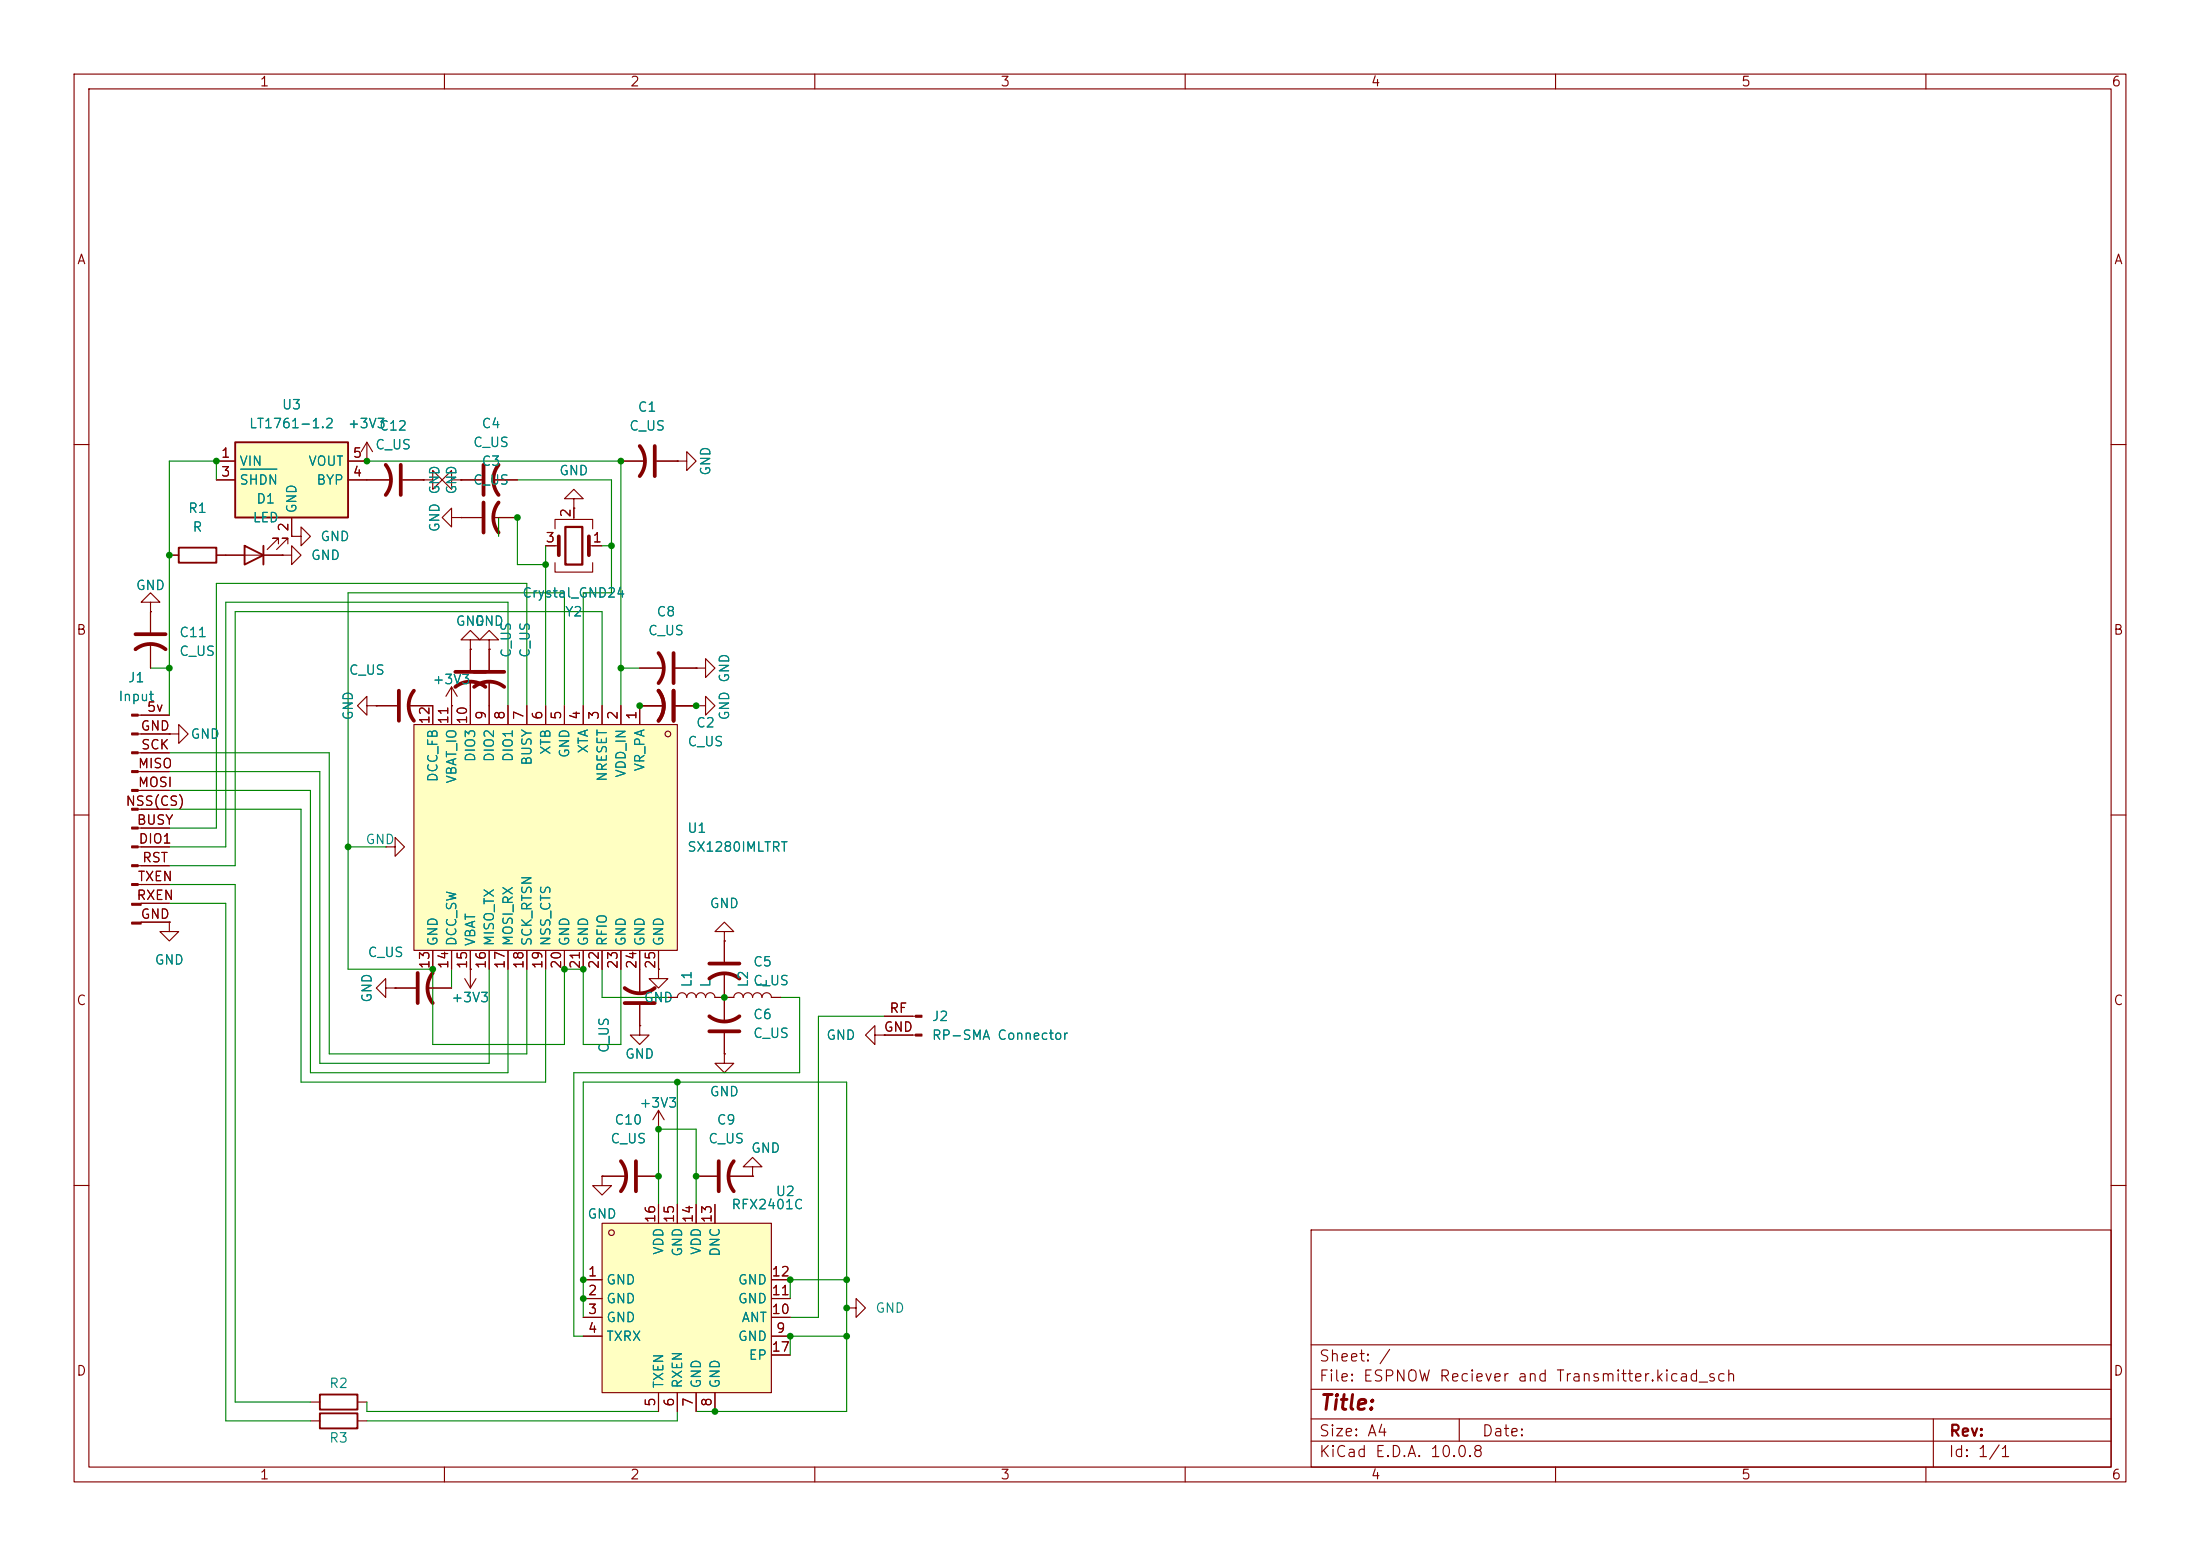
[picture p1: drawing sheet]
<svg xmlns="http://www.w3.org/2000/svg" width="297mm" height="210mm" viewBox="0 0 297 210" stroke-linecap="round" stroke-linejoin="round" font-family="sans-serif">
<g fill="none" stroke="#840000" stroke-width=".15">
<path d="M10 10h277v190h-277zM12 12h273v186h-273zM60 10v2M110 10v2M160 10v2M210 10v2M260 10v2M10 60h2M39.4 72.4h1.2v-1.3l1.3 1.3-1.3 1.3v-1.3M39.4 72.4h.1M91.4 62.2h1.3v-1.2l1.3 1.2-1.3 1.3v-1.3M91.4 62.2h.1"/>
<path d="M285 60h2M10 110h2M52.1 114.3h1.2v-1.3l1.3 1.3-1.3 1.3v-1.3M52.1 114.3h.1M285 110h2M22.9 124.5v1.2h1.2l-1.2 1.3-1.3-1.3h1.3M22.9 124.5h.1M52.1 133.4v-1.3l-1.3 1.3 1.3 1.2v-1.2h1.2M53.3 133.4h.1M53.3 133.4h2.8M57.7 133.4h3.3M62.7 132.1l.8 1.3"/>
<path d="M63.5 130.8h.1M63.5 130.8v2.6M64.3 132.1l-.8 1.3M90.2 134.6h1.2a.64 .64 0 0 1 .7-.6 .64 .64 0 0 1 .6 .6 .64 .64 0 0 1 .6-.6 .64 .64 0 0 1 .7 .6 .64 .64 0 0 1 .6-.6 .64 .64 0 0 1 .6 .6 .64 .64 0 0 1 .7-.6 .64 .64 0 0 1 .6 .6h1.3M10 160h2M177 166h108v32h-108zM285 160h2M60 198v2M110 198v2M160 198v2M177 194.5h108M177 191.5h108"/>
<path d="M177 187.5h108M177 181.5h108M197 191.5v3M210 198v2M260 198v2M261 191.5v6.5"/>
</g>
<path d="M56.4 131.3v4.1M58.4 131.3a3.3 3.3 0 0 0 0 4.1" fill="none" stroke="#840000" stroke-width=".51"/>
<path d="M81.3 165.1h22.8v22.9h-22.8z" fill="#ffffc2"/>
<g fill="none" stroke="#840000" stroke-width=".15">
<path d="M73.7 73.7h1.7M74.9 75.9v1.3h5.1v-1.3M74.9 71.4v-1.3h5.1v1.3M77.5 67.3h1.2l-1.2-1.3-1.3 1.3h1.3v1.3M77.5 68.6h.1M77.5 68.6v1.5M79.5 73.7h1.8M83.8 62.2h3.3M88.6 62.2h2.8M49.5 95.3v-1.3l-1.2 1.3 1.2 1.2v-1.2h1.3M50.8 95.3h.1M50.8 95.3h2.8"/>
<path d="M55.1 95.3h3.3M97.8 134.6h1.3a.64 .64 0 0 1 .6-.6 .64 .64 0 0 1 .6 .6 .64 .64 0 0 1 .7-.6 .64 .64 0 0 1 .6 .6 .64 .64 0 0 1 .6-.6 .64 .64 0 0 1 .7 .6 .64 .64 0 0 1 .6-.6 .64 .64 0 0 1 .6 .6h1.3M97.8 127v2.8M97.8 131.3v6.6M97.8 139.4v2.8M118.1 139.7v-1.3l-1.3 1.3 1.3 1.3v-1.3h1.3M119.4 139.7h.1M119.4 139.7h4.2M119.4 137.2h4.2M94 158.8h2.8M97.8 142.2v1.3h1.3l-1.3 1.3-1.3-1.3h1.3M97.8 142.2h.1"/>
<path d="M98.3 158.8h3.3M101.6 157.5h1.3l-1.3-1.3-1.3 1.3h1.3v1.3M101.6 158.8h.1M78.7 172.7h2.6M78.7 175.3h2.6M78.7 177.8h2.6M81.3 165.1h22.8v22.9h-22.8zM88.9 162.6v2.5M91.4 162.6v2.5M94 162.6v2.5M96.5 162.6v2.5M104.1 172.7h2.6"/>
<path d="M104.1 175.3h2.6M104.1 177.8h2.6M114.3 176.5h1.3v-1.2l1.2 1.2-1.2 1.3v-1.3M114.3 176.5h.1M78.7 180.3h2.6M88.9 188v2.5M91.4 188v2.5M94 188v2.5M96.5 188v2.5M104.1 180.3h2.6M104.1 182.9h2.6"/>
<circle cx="82.6" cy="166.4" r=".38"/>
</g>
<path d="M75.4 72.4v2.5M79.5 72.4v2.5M86.4 60.2a3.3 3.3 0 0 1 0 4.1M88.4 60.2v4.1M53.8 93.2v4.1M55.9 93.2a3.3 3.3 0 0 0 0 4.1M95.8 132.1a3.3 3.3 0 0 1 4 0M95.8 137.2a3.3 3.3 0 0 0 4 0M95.8 130h4M95.8 139.2h4M97 156.7v4.1M99.1 156.7a3.3 3.3 0 0 0 0 4.1" fill="none" stroke="#840000" stroke-width=".51"/>
<g fill="#840000" stroke="#840000" stroke-width=".15">
<path d="M123.6 139.6h.9v.2h-.9z"/>
<path d="M123.6 137h.9v.3h-.9z"/>
</g>
<path d="M76.3 71.1h2.3v5.1h-2.3z" fill="none" stroke="#840000" stroke-width=".3"/>
<path d="M31.7 59.7h15.3v10.2h-15.3z" fill="#ffffc2"/>
<path d="M31.7 59.7h15.3v10.2h-15.3z" fill="none" stroke="#840000" stroke-width=".25"/>
<g fill="none" stroke="#840000" stroke-width=".15">
<path d="M49.5 59.7l-.7 1.3M49.5 59.7l.8 1.3M49.5 59.7v2.5M29.2 62.2h2.5M29.2 64.8h2.5M39.4 69.9v2.5M47 62.2h2.5M47 64.8h2.5M49.5 62.2h.1M62.2 69.9h2.8M66.5 69.9h3.3M61 95.3h.1"/>
<path d="M61 92.7l-.8 1.3M61 92.7l.7 1.3M61 92.7v2.6M63.5 86.4h1.3l-1.3-1.3-1.3 1.3h1.3v1.2M63.5 87.6h.1M63.5 87.6v2.8M63.5 91.9v3.4M66 86.4h1.3l-1.3-1.3-1.2 1.3h1.2v1.2M66 87.6h.1M66 87.6v2.8M66 91.9v3.4M86.4 95.3h3.3"/>
<path d="M86.4 90.2h3.3M91.2 95.3h2.8M91.2 90.2h2.8M94 95.3h1.2v-1.3l1.3 1.3-1.3 1.2v-1.2M94 95.3h.1M94 90.2h1.2v-1.3l1.3 1.3-1.3 1.2v-1.2M94 90.2h.1M88.9 130.8v1.3h1.3l-1.3 1.3-1.3-1.3h1.3M88.9 130.8h.1"/>
</g>
<path d="M32.5 63.3h4.9" fill="none" stroke="#008484" stroke-width=".15"/>
<path d="M65.3 67.8v4.1M67.3 67.8a3.3 3.3 0 0 0 0 4.1M61.5 92.7a3.3 3.3 0 0 1 4 0M61.5 90.7h6.6M64 92.7a3.3 3.3 0 0 1 4.1 0M88.9 93.2a3.3 3.3 0 0 1 0 4.1M88.9 88.1a3.3 3.3 0 0 1 0 4.1M90.9 88.1v4.1M90.9 93.2v4.1" fill="none" stroke="#840000" stroke-width=".51"/>
<path d="M55.9 97.8h35.5v30.5h-35.5z" fill="#ffffc2"/>
<g fill="none" stroke="#840000" stroke-width=".15">
<path d="M22.9 74.9h1.2M29.2 74.9h8.9M29.2 64.8h2.5M29.2 62.2h2.5M37.6 73.4v-.8h-.8h.8l-1.5 1.6M38.1 74.9h1.3v-1.2l1.2 1.2-1.2 1.3v-1.3M38.1 74.9h.1M38.9 73.4v-.8h-.8h.8l-1.6 1.6M39.4 72.4h.1M39.4 69.9v2.5M47 64.8h5.8M47 62.2h2.5"/>
<path d="M49.5 62.2h.1M54.4 64.8h2.7M57.1 64.8h1.3v-1.3l1.3 1.3-1.3 1.2v-1.2M57.1 64.8h.1M61 64.8v-1.3l-1.3 1.3 1.3 1.2v-1.2h1.2M61 69.9v-1.3l-1.3 1.3 1.3 1.2v-1.2h1.2M62.2 64.8h.1M62.2 69.9h.1M62.2 64.8h2.8M62.2 69.9h2.8M66.5 64.8h3.3M66.5 69.9h3.3"/>
<path d="M73.7 73.7h1.2M77.5 68.6h.1M77.5 68.6v1.3M80 73.7h1.3M83.8 62.2h3.3M88.6 62.2h2.8M91.4 62.2h.1M18.6 96.5h4.3M18.6 99.1h4.3M20.3 81.3h1.3l-1.3-1.3-1.3 1.3h1.3v1.3M20.3 82.6h.1M20.3 82.6v2.7"/>
<path d="M20.3 86.9v3.3M22.9 99.1h1.2v-1.3l1.3 1.3-1.3 1.2v-1.2M22.9 99.1h.1M50.8 95.3h.1M50.8 95.3h2.8M55.1 95.3h3.3v2.5M55.9 97.8h35.5v30.5h-35.5zM61 95.3h.1M61 95.3v2.5M63.5 87.6h.1M63.5 87.6v2.8M63.5 91.9v5.9"/>
<path d="M66 87.6h.1M66 87.6v2.8M66 91.9v5.9M68.6 95.3v2.5M71.1 95.3v2.5M73.7 95.3v2.5M76.2 95.3v2.5M78.7 95.3v2.5M81.3 95.3v2.5M83.8 95.3v2.5M86.4 90.2h3.3M89.7 95.3h-3.3v2.5"/>
<path d="M91.2 95.3h2.8M91.2 90.2h2.8M94 90.2h.1M94 95.3h.1M18.6 101.6h4.3M18.6 104.1h4.3M18.6 106.7h4.3M18.6 109.2h4.3M18.6 111.8h4.3M18.6 114.3h4.3M18.6 116.8h4.3M18.6 119.4h4.3"/>
<path d="M19 124.5h3.9M19 121.9h3.9M22.9 124.5h.1M53.3 133.4h.1M53.3 133.4h2.8M57.7 133.4h3.3M58.4 128.3v2.5M61 128.3v2.5M63.5 130.8h.1M63.5 128.3v2.5M66 128.3v2.5M68.6 128.3v2.5"/>
<path d="M71.1 128.3v2.5M73.7 128.3v2.5M76.2 128.3v2.5M78.7 128.3v2.5M81.3 128.3v2.5M83.8 128.3v2.5M86.4 138.4v1.3h1.2l-1.2 1.3-1.3-1.3h1.3M86.4 138.4h.1M86.4 128.3v5.8M86.4 135.6v2.8M88.9 130.8h.1M88.9 128.3v2.5"/>
<path d="M90.2 134.6h1.2M96.5 134.6h2.6M97.8 125.7h1.3l-1.3-1.2-1.3 1.2h1.3v1.3M97.8 127h.1M97.8 127v2.8M97.8 131.3v6.6M97.8 139.4v2.8M104.1 134.6h1.3M119.4 139.7h.1M119.4 139.7h3.8M119.4 137.2h3.8M81.3 158.8v1.2h1.2l-1.2 1.3-1.3-1.3h1.3"/>
<path d="M81.3 158.8h.1M81.3 158.8h3.3M86.1 158.8h2.8M88.9 152.4h.1M88.9 149.9v2.5M88.9 149.9l-.8 1.2M88.9 149.9l.8 1.2M94 158.8h2.8M97.8 142.2h.1M98.3 158.8h3.3M101.6 158.8h.1M78.7 172.7h2.6"/>
<path d="M78.7 175.3h2.6M78.7 177.8h2.6M88.9 162.6v2.5M91.4 162.6v2.5M94 162.6v2.5M96.5 162.6v2.5M104.1 172.7h2.6M104.1 175.3h2.6M104.1 177.8h2.6M41.9 191.8h1.3M41.9 189.2h1.3M48.3 191.8h1.2"/>
<path d="M48.3 189.2h1.2M78.7 180.3h2.6M88.9 188v2.5M91.4 188v2.5M94 188v2.5M96.5 188v2.5M104.1 180.3h2.6M104.1 182.9h2.6"/>
<circle cx="90.2" cy="99.1" r=".38"/>
</g>
<g fill="#840000" stroke="#840000" stroke-width=".15">
<path d="M17.8 119.3h.8v.2h-.8z"/>
<path d="M17.8 121.9h1.2v.3h-1.2z"/>
<path d="M17.8 124.5h1.2v.2h-1.2z"/>
<path d="M17.8 96.4h.8v.2h-.8z"/>
<path d="M17.8 98.9h.8v.3h-.8z"/>
<path d="M17.8 101.5h.8v.2h-.8z"/>
<path d="M17.8 104h.8v.3h-.8z"/>
<path d="M17.8 106.6h.8v.2h-.8z"/>
<path d="M17.8 109.1h.8v.2h-.8z"/>
<path d="M17.8 111.6h.8v.3h-.8z"/>
<path d="M17.8 114.2h.8v.2h-.8z"/>
<path d="M17.8 116.7h.8v.3h-.8z"/>
</g>
<path d="M52.1 62.7a3.3 3.3 0 0 1 0 4.1M54.1 62.7v4.1M65.3 62.7v4.1M67.3 62.7a3.3 3.3 0 0 0 0 4.1M18.3 87.6a3.3 3.3 0 0 1 4.1 0M18.3 85.6h4.1M84.3 133.4a3.3 3.3 0 0 0 4.1 0M84.3 135.4h4.1M83.8 156.7a3.3 3.3 0 0 1 0 4.1M85.9 156.7v4.1" fill="none" stroke="#840000" stroke-width=".51"/>
<path d="M24.1 73.9h5.1v2h-5.1zM33 73.7l2.6 1.2-2.6 1.3zM35.6 73.7v2.5M43.2 190.8h5.1v2h-5.1zM43.2 188.2h5.1v2h-5.1z" fill="none" stroke="#840000" stroke-width=".25"/>
<g fill="none" stroke="#008400" stroke-width=".15">
<path d="M29.2 64.8v-2.6h-6.3v34.3M49.5 62.2h34.3v33.1M67.3 72.4v-2.5h2.5v6.3h3.9M69.8 64.8h12.7v15.2h-3.8v15.3M73.7 73.7v21.6M81.3 73.7h1.2M20.3 90.2h2.6M68.6 95.3v-14h-38.1v33h-7.6M71.1 95.3v-16.6h-41.9v33.1h-6.3M76.2 95.3v-15.3h-29.2v50.8h11.4v10.2h17.8v-10.2h2.5v10.2h5.1v-10.2M81.3 95.3v-12.7h-49.6v34.2h-8.8M83.8 90.2h2.6"/>
<path d="M22.9 109.2h17.7v36.9h33.1v-15.3M22.9 101.6h21.5v40.6h26.7v-11.4M22.9 106.7h19v38.1h26.7v-14M22.9 104.1h20.3v39.4h22.8v-12.7M22.9 119.4h8.8v69.8h10.2M47 114.3h5.1M22.9 121.9h7.6v69.9h11.4M61 130.8v2.6M81.3 130.8v3.8h8.9M105.4 134.6h2.5v10.2h-30.4v35.5h1.2M119.4 137.2h-8.9v40.6h-3.8M91.4 146.1v16.5"/>
<path d="M78.7 177.8v-31.7h35.6v44.4h-20.3M88.9 162.6v-10.2h5.1v10.2M114.3 172.7h-7.6v2.6M49.5 189.2v1.3h39.4M91.4 190.5v1.3h-41.9M114.3 180.3h-7.6v2.6"/>
</g>
<path d="M32.5 63.3h4.9" fill="none" stroke="#008484" stroke-width=".15"/>
<g fill="#008400">
<circle cx="76.2" cy="130.8" r=".46"/>
<circle cx="47" cy="114.3" r=".46"/>
<circle cx="58.4" cy="130.8" r=".46"/>
<circle cx="96.5" cy="190.5" r=".46"/>
<circle cx="106.7" cy="180.3" r=".46"/>
<circle cx="78.7" cy="175.3" r=".46"/>
<circle cx="106.7" cy="172.7" r=".46"/>
<circle cx="114.3" cy="176.5" r=".46"/>
<circle cx="97.8" cy="134.6" r=".46"/>
<circle cx="91.4" cy="146.1" r=".46"/>
<circle cx="114.3" cy="180.3" r=".46"/>
<circle cx="114.3" cy="172.7" r=".46"/>
<circle cx="83.8" cy="62.2" r=".46"/>
<circle cx="82.5" cy="73.7" r=".46"/>
<circle cx="73.7" cy="76.2" r=".46"/>
<circle cx="69.8" cy="69.9" r=".46"/>
<circle cx="49.5" cy="62.2" r=".46"/>
<circle cx="78.7" cy="172.7" r=".46"/>
<circle cx="88.9" cy="158.8" r=".46"/>
<circle cx="88.9" cy="152.4" r=".46"/>
<circle cx="94" cy="158.8" r=".46"/>
<circle cx="29.2" cy="62.2" r=".46"/>
<circle cx="22.9" cy="90.2" r=".46"/>
<circle cx="22.9" cy="74.9" r=".46"/>
<circle cx="94" cy="95.3" r=".46"/>
<circle cx="78.7" cy="130.8" r=".46"/>
<circle cx="86.4" cy="95.3" r=".46"/>
<circle cx="83.8" cy="90.2" r=".46"/>
</g>
<text font-size="2" fill="#840000" x="178" y="190.8">Title:</text>
<g font-size="1.5" fill="#840000">
<text x="178" y="184.1">Sheet: /</text>
<text x="178" y="186.8">File: ESPNOW Reciever and Transmitter.kicad_sch</text>
<text x="178" y="197">KiCad E.D.A. 10.0.8</text>
<text x="178" y="194.2">Size: A4</text>
<text x="200" y="194.2">Date:</text>
<text x="263" y="197">Id: 1/1</text>
<text x="263" y="194.2">Rev:</text>
</g>
<g font-size="1.3" fill="#840000">
<text x="35" y="12">1</text>
<text x="85" y="12">2</text>
<text x="135" y="12">3</text>
<text x="185" y="12">4</text>
<text x="235" y="12">5</text>
<text x="285" y="12">6</text>
<text x="10.3" y="36">A</text>
<text x="285.3" y="36">A</text>
<text x="29.7" y="62.1">1</text>
<text x="29.7" y="64.6">3</text>
<text x="47.5" y="64.6">4</text>
<text x="47.5" y="62.1">5</text>
<text x="39.2" y="71.9" transform="rotate(-90 39.2 71.9)">2</text>
<text x="77.3" y="69.9" transform="rotate(-90 77.3 69.9)">2</text>
<text x="73.6" y="73.5">3</text>
<text x="79.9" y="73.5">1</text>
<text x="10.2" y="86">B</text>
<text x="285.2" y="86">B</text>
<text x="18.9" y="98.9">GND</text>
<text x="19" y="101.5">SCK</text>
<text x="19.7" y="96.4">5v</text>
<text x="58.3" y="97.9" transform="rotate(-90 58.3 97.9)">12</text>
<text x="60.8" y="97.9" transform="rotate(-90 60.8 97.9)">11</text>
<text x="63.4" y="97.9" transform="rotate(-90 63.4 97.9)">10</text>
<text x="65.9" y="97.3" transform="rotate(-90 65.9 97.3)">9</text>
<text x="68.4" y="97.3" transform="rotate(-90 68.4 97.3)">8</text>
<text x="71" y="97.3" transform="rotate(-90 71 97.3)">7</text>
<text x="73.5" y="97.3" transform="rotate(-90 73.5 97.3)">6</text>
<text x="76.1" y="97.3" transform="rotate(-90 76.1 97.3)">5</text>
<text x="78.6" y="97.3" transform="rotate(-90 78.6 97.3)">4</text>
<text x="81.1" y="97.3" transform="rotate(-90 81.1 97.3)">3</text>
<text x="83.7" y="97.3" transform="rotate(-90 83.7 97.3)">2</text>
<text x="86.2" y="97.3" transform="rotate(-90 86.2 97.3)">1</text>
<text x="18.5" y="104">MISO</text>
<text x="18.5" y="106.5">MOSI</text>
<text x="16.9" y="109.1">NSS(CS)</text>
<text x="18.4" y="111.6">BUSY</text>
<text x="18.5" y="119.2">TXEN</text>
<text x="18.6" y="114.2">DIO1</text>
<text x="19.1" y="116.7">RST</text>
<text x="18.3" y="121.8">RXEN</text>
<text x="18.9" y="124.3">GND</text>
<text x="58.3" y="130.9" transform="rotate(-90 58.3 130.9)">13</text>
<text x="60.8" y="130.9" transform="rotate(-90 60.8 130.9)">14</text>
<text x="63.4" y="130.9" transform="rotate(-90 63.4 130.9)">15</text>
<text x="65.9" y="130.9" transform="rotate(-90 65.9 130.9)">16</text>
<text x="68.4" y="130.9" transform="rotate(-90 68.4 130.9)">17</text>
<text x="71" y="130.9" transform="rotate(-90 71 130.9)">18</text>
<text x="73.5" y="130.9" transform="rotate(-90 73.5 130.9)">19</text>
<text x="76.1" y="130.9" transform="rotate(-90 76.1 130.9)">20</text>
<text x="78.6" y="130.9" transform="rotate(-90 78.6 130.9)">21</text>
<text x="81.1" y="130.9" transform="rotate(-90 81.1 130.9)">22</text>
<text x="83.7" y="130.9" transform="rotate(-90 83.7 130.9)">23</text>
<text x="86.2" y="130.9" transform="rotate(-90 86.2 130.9)">24</text>
<text x="88.8" y="130.9" transform="rotate(-90 88.8 130.9)">25</text>
<text x="10.2" y="136">C</text>
<text x="120" y="137">RF</text>
<text x="285.2" y="136">C</text>
<text x="119.2" y="139.6">GND</text>
<text x="88.8" y="165.2" transform="rotate(-90 88.8 165.2)">16</text>
<text x="91.3" y="165.2" transform="rotate(-90 91.3 165.2)">15</text>
<text x="93.8" y="165.2" transform="rotate(-90 93.8 165.2)">14</text>
<text x="96.4" y="165.2" transform="rotate(-90 96.4 165.2)">13</text>
<text x="79.3" y="172.6">1</text>
<text x="104.1" y="172.6">12</text>
<text x="79.3" y="175.1">2</text>
<text x="79.3" y="177.7">3</text>
<text x="104.1" y="177.7">10</text>
<text x="104.1" y="175.1">11</text>
<text x="10.2" y="186">D</text>
<text x="79.3" y="180.2">4</text>
<text x="104.1" y="182.7">17</text>
<text x="104.7" y="180.2">9</text>
<text x="285.2" y="186">D</text>
<text x="88.8" y="190" transform="rotate(-90 88.8 190)">5</text>
<text x="91.3" y="190" transform="rotate(-90 91.3 190)">6</text>
<text x="93.8" y="190" transform="rotate(-90 93.8 190)">7</text>
<text x="96.4" y="190" transform="rotate(-90 96.4 190)">8</text>
<text x="35" y="200">1</text>
<text x="85" y="200">2</text>
<text x="135" y="200">3</text>
<text x="185" y="200">4</text>
<text x="235" y="200">5</text>
<text x="285" y="200">6</text>
</g>
<g font-size="1.3" fill="#008484">
<text x="33.5" y="58.1">LT1761-1.2</text>
<text x="38" y="55.6">U3</text>
<text x="46.9" y="58.1">+3V3</text>
<text x="51.1" y="58.4">C12</text>
<text x="64.9" y="58.1">C4</text>
<text x="84.9" y="58.4">C_US</text>
<text x="86" y="55.9">C1</text>
<text x="32.2" y="63.2">VIN</text>
<text x="32.2" y="65.7">SHDN</text>
<text x="41.5" y="63.2">VOUT</text>
<text x="42.6" y="65.7">BYP</text>
<text x="50.6" y="61">C_US</text>
<text x="63.8" y="65.7">C_US</text>
<text x="63.8" y="60.7">C_US</text>
<text x="64.9" y="63.2">C3</text>
<text x="75.4" y="64.5">GND</text>
<text x="96.2" y="64.3" transform="rotate(-90 96.2 64.3)">GND</text>
<text x="25.3" y="69.5">R1</text>
<text x="34" y="70.8">LED</text>
<text x="34.5" y="68.3">D1</text>
<text x="40.3" y="69.4" transform="rotate(-90 40.3 69.4)">GND</text>
<text x="59.6" y="71.9" transform="rotate(-90 59.6 71.9)">GND</text>
<text x="59.6" y="66.8" transform="rotate(-90 59.6 66.8)">GND</text>
<text x="61.9" y="66.8" transform="rotate(-90 61.9 66.8)">GND</text>
<text x="25.9" y="72.1">R</text>
<text x="41.9" y="75.9">GND</text>
<text x="43.2" y="73.4">GND</text>
<text x="18.3" y="80">GND</text>
<text x="70.4" y="81">Crystal_GND24</text>
<text x="76.2" y="83.5">Y2</text>
<text x="88.5" y="83.5">C8</text>
<text x="24.1" y="86.3">C11</text>
<text x="24.1" y="88.8">C_US</text>
<text x="61.4" y="84.8">GND</text>
<text x="64" y="84.8">GND</text>
<text x="69.3" y="88.9" transform="rotate(-90 69.3 88.9)">C_US</text>
<text x="71.8" y="88.9" transform="rotate(-90 71.8 88.9)">C_US</text>
<text x="87.4" y="86.1">C_US</text>
<text x="15.9" y="94.9">Input</text>
<text x="17.2" y="92.4">J1</text>
<text x="47" y="91.4">C_US</text>
<text x="58.3" y="92.7">+3V3</text>
<text x="98.8" y="92.2" transform="rotate(-90 98.8 92.2)">GND</text>
<text x="25.6" y="100">GND</text>
<text x="48" y="97.3" transform="rotate(-90 48 97.3)">GND</text>
<text x="74.6" y="102" transform="rotate(-90 74.6 102)">XTB</text>
<text x="79.7" y="101.8" transform="rotate(-90 79.7 101.8)">XTA</text>
<text x="92.7" y="101">C_US</text>
<text x="93.9" y="98.5">C2</text>
<text x="98.8" y="97.3" transform="rotate(-90 98.8 97.3)">GND</text>
<text x="59.4" y="105.7" transform="rotate(-90 59.4 105.7)">DCC_FB</text>
<text x="61.9" y="105.8" transform="rotate(-90 61.9 105.8)">VBAT_IO</text>
<text x="64.5" y="102.9" transform="rotate(-90 64.5 102.9)">DIO3</text>
<text x="67" y="102.9" transform="rotate(-90 67 102.9)">DIO2</text>
<text x="69.5" y="102.9" transform="rotate(-90 69.5 102.9)">DIO1</text>
<text x="72.1" y="103.4" transform="rotate(-90 72.1 103.4)">BUSY</text>
<text x="77.2" y="102.4" transform="rotate(-90 77.2 102.4)">GND</text>
<text x="82.2" y="105.6" transform="rotate(-90 82.2 105.6)">NRESET</text>
<text x="84.8" y="105.1" transform="rotate(-90 84.8 105.1)">VDD_IN</text>
<text x="87.3" y="104.2" transform="rotate(-90 87.3 104.2)">VR_PA</text>
<text x="92.7" y="112.7">U1</text>
<text x="49.3" y="114.2">GND</text>
<text x="92.7" y="115.3">SX1280IMLTRT</text>
<text x="95.7" y="122.9">GND</text>
<text x="20.8" y="130.5">GND</text>
<text x="49.6" y="129.5">C_US</text>
<text x="59.4" y="127.8" transform="rotate(-90 59.4 127.8)">GND</text>
<text x="61.9" y="127.8" transform="rotate(-90 61.9 127.8)">DCC_SW</text>
<text x="64.5" y="127.8" transform="rotate(-90 64.5 127.8)">VBAT</text>
<text x="67" y="127.8" transform="rotate(-90 67 127.8)">MISO_TX</text>
<text x="69.5" y="127.8" transform="rotate(-90 69.5 127.8)">MOSI_RX</text>
<text x="72.1" y="127.8" transform="rotate(-90 72.1 127.8)">SCK_RTSN</text>
<text x="74.6" y="127.8" transform="rotate(-90 74.6 127.8)">NSS_CTS</text>
<text x="77.2" y="127.8" transform="rotate(-90 77.2 127.8)">GND</text>
<text x="79.7" y="127.8" transform="rotate(-90 79.7 127.8)">GND</text>
<text x="82.2" y="127.8" transform="rotate(-90 82.2 127.8)">RFIO</text>
<text x="84.8" y="127.8" transform="rotate(-90 84.8 127.8)">GND</text>
<text x="87.3" y="127.8" transform="rotate(-90 87.3 127.8)">GND</text>
<text x="89.9" y="127.8" transform="rotate(-90 89.9 127.8)">GND</text>
<text x="101.6" y="130.8">C5</text>
<text x="50.5" y="135.4" transform="rotate(-90 50.5 135.4)">GND</text>
<text x="60.8" y="135.6">+3V3</text>
<text x="86.8" y="135.6">GND</text>
<text x="93.7" y="133.4" transform="rotate(-90 93.7 133.4)">L1</text>
<text x="96.2" y="133.4" transform="rotate(-90 96.2 133.4)">L</text>
<text x="101.3" y="133.4" transform="rotate(-90 101.3 133.4)">L2</text>
<text x="101.6" y="133.3">C_US</text>
<text x="101.6" y="137.9">C6</text>
<text x="103.8" y="133.4" transform="rotate(-90 103.8 133.4)">L</text>
<text x="82.5" y="142.2" transform="rotate(-90 82.5 142.2)">C_US</text>
<text x="84.3" y="143.2">GND</text>
<text x="101.6" y="140.4">C_US</text>
<text x="111.5" y="140.7">GND</text>
<text x="125.7" y="138.1">J2</text>
<text x="125.7" y="140.7">RP-SMA Connector</text>
<text x="86.2" y="149.8">+3V3</text>
<text x="95.7" y="148.3">GND</text>
<text x="82.3" y="154.6">C_US</text>
<text x="82.9" y="152.1">C10</text>
<text x="95.5" y="154.6">C_US</text>
<text x="96.7" y="152.1">C9</text>
<text x="101.3" y="155.9">GND</text>
<text x="104.6" y="161.7">U2</text>
<text x="79.2" y="164.8">GND</text>
<text x="98.6" y="163.5">RFX2401C</text>
<text x="81.8" y="173.7">GND</text>
<text x="89.9" y="169.5" transform="rotate(-90 89.9 169.5)">VDD</text>
<text x="92.4" y="169.7" transform="rotate(-90 92.4 169.7)">GND</text>
<text x="94.9" y="169.5" transform="rotate(-90 94.9 169.5)">VDD</text>
<text x="97.5" y="169.7" transform="rotate(-90 97.5 169.7)">DNC</text>
<text x="99.5" y="173.7">GND</text>
<text x="81.8" y="176.2">GND</text>
<text x="81.8" y="178.8">GND</text>
<text x="99.5" y="176.2">GND</text>
<text x="100" y="178.8">ANT</text>
<text x="118.1" y="177.5">GND</text>
<text x="81.8" y="181.3">TXRX</text>
<text x="99.5" y="181.3">GND</text>
<text x="101" y="183.8">EP</text>
<text x="44.4" y="187.7">R2</text>
<text x="89.9" y="187.5" transform="rotate(-90 89.9 187.5)">TXEN</text>
<text x="92.4" y="187.5" transform="rotate(-90 92.4 187.5)">RXEN</text>
<text x="94.9" y="187.5" transform="rotate(-90 94.9 187.5)">GND</text>
<text x="97.5" y="187.5" transform="rotate(-90 97.5 187.5)">GND</text>
<text x="44.4" y="195">R3</text>
</g>
</svg>
